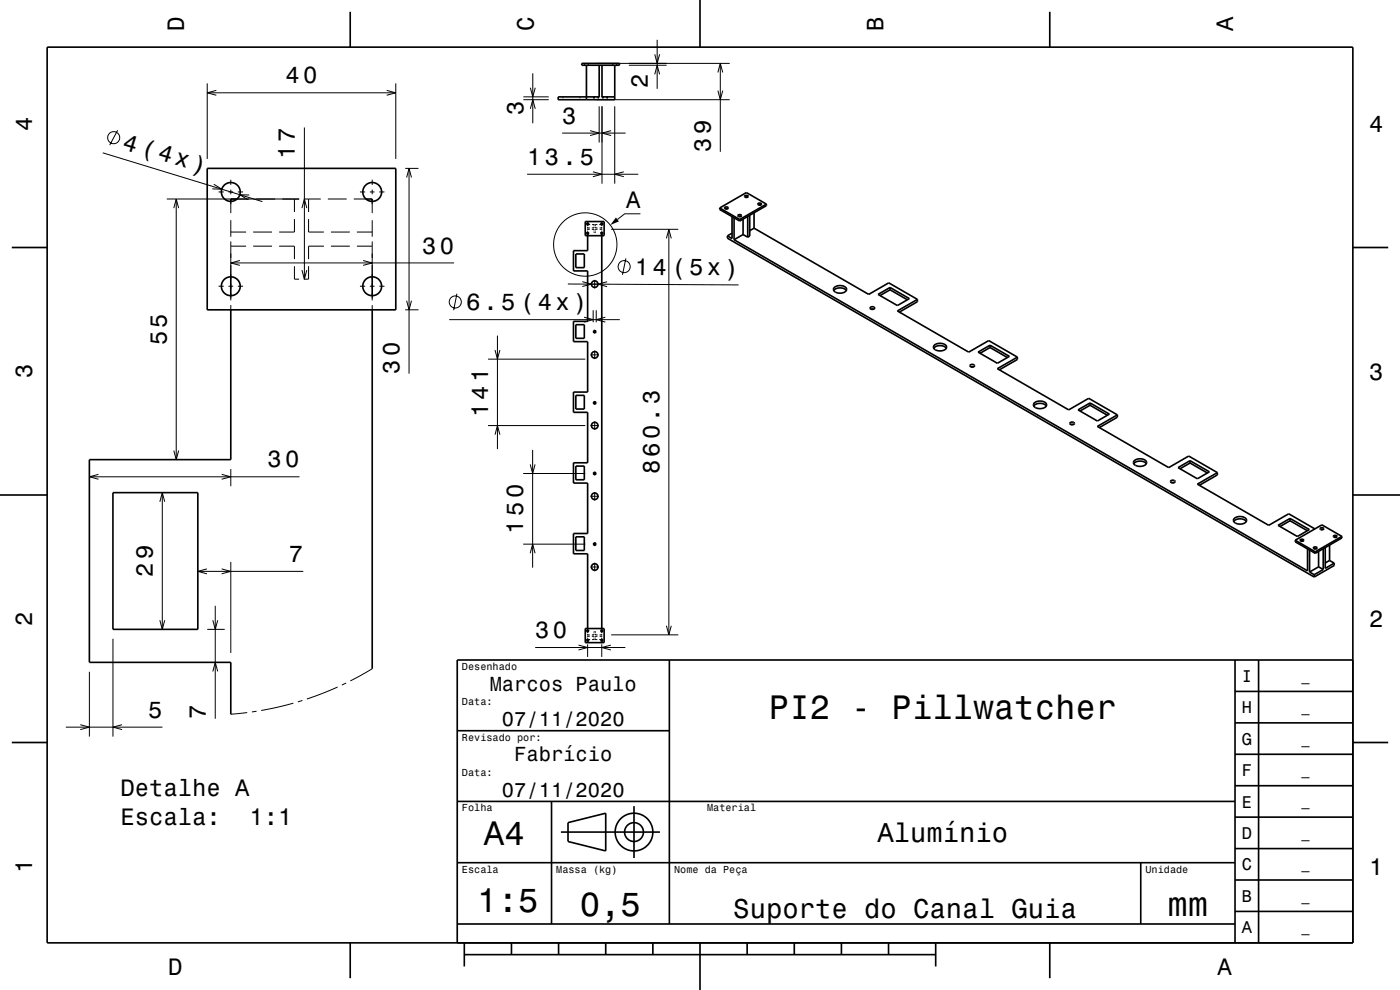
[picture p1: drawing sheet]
<svg xmlns="http://www.w3.org/2000/svg" width="297mm" height="210mm" viewBox="0 0 297 210" stroke-linecap="round" stroke-linejoin="round" font-family="sans-serif">
<g fill="none" stroke="#000" stroke-width=".21">
<path d="M44 17.7v16M44 19.7h40M45.9 19.2l-1.9 .5 1.9 .5M82 19.2l2 .5-2 .5M84 17.7v16M112.5 18.6l.5 1.9 .5-1.9M113 15.5v10.6M124 13.4v.2M124 13.7v.1M124.8 13.4v.2M124.8 13.7v.1M126.4 13.4h28.4"/>
<path d="M130 13.4v.2M130 13.7v.1M130.8 13.4v.2M130.8 13.7v.1M133.4 13.8h8M138.9 15.8l.5-2 .5 2M138.9 11.5l.5 1.9 .5-1.9M139.4 8.4v10.4M152.3 15.4l.5-2 .5 2M152.3 19.2l.5 1.9 .5-1.9M152.8 13.4v18.8M21.8 32.4l33.9 10.4"/>
<path d="M25 27.6l-1.7 3.2M45.4 39.1l1.6 1h-2M49 38.1v1.1M64.6 27v32.2M79 38.1v1.1M86 35.7h2.8M86.3 37.6l.5-1.9 .5 1.9M86.8 35.7v43.6M111 21.1h5.4M111 20.5h5.4M111.8 37h23.6M112.5 23.1l.5-2 .5 2"/>
<path d="M119.3 28.2h13.4M119.4 20.5v.2M119.4 20.9v.2M123 20.5v.2M123 20.9v.2M125.2 27.7l1.9 .5-1.9 .6M125.8 36.4l1.9 .6-1.9 .5M126 20.5v.2M126 20.9v.2M126.4 21.1h28.4M126.9 20.5v.2M126.9 20.9v.2"/>
<path d="M127.1 22.5v7.7M127.1 20.5h.2M127.5 20.5h.2M127.7 22.5v16.5M127.9 20.5v.2M127.9 20.9v.2M128.8 20.5v.2M128.8 20.9v.2M129.6 27.7l-1.9 .5 1.9 .6M130.4 22.5v16.5M132.3 36.4l-1.9 .6 1.9 .5M35.4 42.2h28.1"/>
<path d="M36.9 44.2l.5-2 .5 2M37.4 42.2v55.3M46.4 40.7h1.1M48.5 40.7h1M49 40.2v1M49 42.2v3M49 46.7v3.5M49 51.2v8M49 52.2h3.2M49 49.2h3.2M49 55.8h47.3M50.5 40.7h1.1"/>
<path d="M50.9 55.3l-1.9 .5 1.9 .5M52.9 41.4l-2-.1 1.7 1.1M53.7 52.2h4M53.7 49.2h4M59.2 52.2h3.3v2.8M62.5 56.5v2.7h1M62.5 42.2v2.8M62.5 46.5v2.7h-3.3M64.1 57.3l.5 1.9 .5-1.9M64.1 44.2l.5-2 .5 2M64.5 42.2h3.6M65.5 42.2v2.8"/>
<path d="M65.5 46.5v2.7h3.2M65.5 56.5v2.7h-1M68.7 52.2h-3.2v2.8M69.6 42.2h4M70.2 52.2h4M70.2 49.2h4M75 42.2h2.6M75.7 52.2h3.3M75.7 49.2h3.3M76.4 40.7h1.1M77 55.3l2 .5-2 .5M78.5 40.7h1"/>
<path d="M79 40.2v1M79 42.2v3M79 46.7v3.5M79 51.2v8M80.5 40.7h1.1M123.5 59.7l2 .6-2 .5M124.4 47.5h.5M124.4 49.5h.5M124.7 48.6h.4M124.7 47.2v.7M124.7 48.1v.3M124.7 48.5v.4"/>
<path d="M124.7 49.1v.7M124.7 49.9v.1M124.7 48.3h.4M124.8 47.6h.4M125.6 48.6h.4v.3M125.6 47.6h.5M126 47.6v.3M126 48.1v.2h-.4M126 49.1l.1 .2M126.2 59.4v1.8M126.2 47.6h.5M126.3 47.6v.3"/>
<path d="M126.3 48.1v.2h.5M126.3 49.1l-.1 .2M126.8 48.6h-.5v.3M127.1 47.6h.4M127.2 48.6h.5M127.2 48.3h.5M127.4 47.5h.5M127.4 49.5h.5M127.7 47.2v.7M127.7 48.1v.3M127.7 48.5v.4M127.7 49.1v.7"/>
<path d="M127.7 49.9v.1M128.8 59.8l-1.9 .5 1.9 .5M129.7 48.6h14.2M132.8 54.8l-.7 3.5M135.9 45.4h-3.4l-1.5 1.2M141.4 50.6l.5-2 .5 2M141.9 48.6v86.1M46.4 60.7h1.1M48.5 60.7h1M49 60.2v1M49 62.2v1.5M49 64.7v1"/>
<path d="M50.5 60.7h1.1M76.4 60.7h1.1M78.5 60.7h1M79 60.2v1M79 62.2v1.5M79 64.7v1M80.5 60.7h1.1M86 65.7h2.8M86.3 63.8l.5 1.9 .5-1.9M95.3 67.8h36.2M96.9 62.3l-.7 3.5M103.5 76.2h20.7"/>
<path d="M105 74.3l.5 1.9 .5-1.9M105.5 71.2v24.1M120.5 60.2l36.2 .2M123.9 67.3l1.9 .5-1.9 .5M125.3 75.3h1.8M125.3 60.3h1.8M125.8 65.8v2.6M125.8 70.4h.7M126.2 70v.7M126.2 74.4v1.8M126.5 65.8v2.6M128.4 67.3l-1.9 .5 1.9 .5"/>
<path d="M36.9 95.6l.5 1.9 .5-1.9M49 99.5v3.6M103.5 90.3h20.7M105 92.2l.5-1.9 .5 1.9M112.5 98.5l.5 1.9 .5-1.9M113 95.4v25M125.3 90.3h1.8M125.8 85.5h.7M126.2 85.1v.7M126.2 89.4v1.8M19 101.1h44.5M20.9 100.6l-1.9 .5 1.9 .6"/>
<path d="M33.9 106.4l.5-1.9 .5 1.9M34.4 104.5v29M47 100.6l2 .5-2 .6M49 119.2v19.3M111 115.4h13.2M111 100.4h13.2M112.5 117.4l.5-2 .5 2M125.3 105.3h1.8M125.8 115.4h.7M125.8 100.4h.7M126.2 100.1v.7M126.2 104.4v1.8"/>
<path d="M126.2 115.1v.6M126.2 119.4v1.8M24 135.5v20.7M33.9 131.6l.5 1.9 .5-1.9M42 121.2h22.3M43.9 120.7l-1.9 .5 1.9 .5M44 133.5h3.7M45.1 131.6l.6 1.9 .5-1.9M45.7 128.5v24M47 120.7l2 .5-2 .5M113.5 137.4h19.2M122.7 136.8l2 .6-2 .5"/>
<path d="M124.4 133.8h.5M124.4 135.8h.5M124.7 134.7h.4M124.7 133.3v.1M124.7 133.5v.7M124.7 134.5v.3M124.7 134.9v.3M124.7 135.4v.7M124.7 136.7v2.7M124.7 135h.4M124.8 135.7h.4M125.3 120.3h1.8"/>
<path d="M125.6 135h.4v.2M125.6 135.7h.5M126 134.4v.3h-.4M126 135.4v.3M126.1 134l-.1 .2M126.2 134l.1 .2M126.2 135.7h.5M126.3 134.4v.3h.5M126.3 135.4v.3M126.8 135h-.5v.2M127.1 135.7h.4M127.2 134.7h.5"/>
<path d="M127.2 135h.5M127.4 133.8h.5M127.4 135.8h.5M127.7 133.3v.1M127.7 133.5v.7M127.7 134.5v.3M127.7 134.9v.3M127.7 135.4v.7M127.7 136.7v2.7M129.6 136.8l-1.9 .6 1.9 .5M129.7 134.7h14.2M141.4 132.7l.5 2 .5-2"/>
<path d="M14 154.2h20.5M17 153.7l2 .5-2 .6M19 142.5v13.7M25.9 153.7l-1.9 .5 1.9 .6M45.1 142.4l.6-1.9 .5 1.9M52.4 151.2l-3.4 .3M54.4 150.9l-1 .1M62.2 149.2l-6.8 1.5M64.1 148.6l-.9 .3M71.6 145.7l-6.5 2.6M73.4 144.9l-.9 .4M79 141.9l-4.7 2.5"/>
<circle cx="24.1" cy="29.2" r="1.28"/>
<circle cx="124.2" cy="51.9" r="6.7"/>
<circle cx="132.4" cy="56.6" r="1.28"/>
<circle cx="96.6" cy="64.1" r="1.28"/>
</g>
<g fill="none" stroke="#000" stroke-width=".35">
<path d="M10 10h277v190h-277zM74.3 2.5v7.5M123.4 13.4h8v.4h-8zM124.4 13.8v7.3M127.1 13.8v6.7h-8.7v.6h12v-7.3M127.7 13.8v6.7h2.7M148.5 0v10M222.7 2.5v7.5M44 35.7h40v30h-40zM2.5 52.5h7.5M49 58.7v4M50.3 42.2h-1.3v.5"/>
<path d="M77.6 42.2h1.4v.5M79 58.7v4M122.2 53.9h1.8v2.9h-1.8zM124.2 47h4v3h-4zM124.5 47.4l.2-.1 .2 .1-.1 .2-.2 .1zM124.5 49.4l.2-.1 .2 .1-.1 .2-.2 .1zM124.7 50v3.2h-3v4.3h3v10.7h-3v4.3h3v10.7h-3v4.3h3v10.7h-3v4.3h3v10.7h-3v4.3h3v15.8M124.7 49.3v.4M124.8 47.6l-.1 .1M127.5 47.4l.2-.1 .2 .1-.1 .2-.2 .1zM127.5 49.4l.2-.1 .2 .1-.1 .2-.2 .1zM127.5 47.6l.2 .1"/>
<path d="M127.7 49.3v.4M127.7 50v83.3M152.7 44.1v.3l4.2 2.5M152.7 44.1l4.2 2.5M153.8 44a.48 .48 0 0 1 .7 .1l-.5 .2-.2-.1zM153.8 44.3h.6M154.3 50v.5l124.5 71.9M155.3 45.9v4.7l-1-.6M155.3 49.5l-1 .5M155.7 46.2v4.7M155.7 50.9l121.7 70.2v-4.7M156.6 45.6l.5-.1 .2 .2-.4 .3-.3-.1z"/>
<path d="M156.6 45.9h.6M156.9 46.6v.3M157.6 46.5v3.2M157.6 49.7l1 .6M157.6 49.7l-1.9 1.2M158 41.5a.48 .48 0 0 1 .7 .2l-.4 .2-.3-.1zM158.1 41.8h.5M158.6 45.9v4.4M159 45.7v4.4l-.4 .2M160 48.4l24.3 14 4.2-2.4 6.1 3.5M160 48.4l-1 .5M160 45.1v3.3"/>
<path d="M160.9 43.1a.48 .48 0 0 1 .7 .2l-.5 .2-.3-.1zM160.9 43.5h.6M162.6 43.3v.3l-5.7 3.3M162.6 43.3l-4.3-2.5-5.6 3.3M162.6 43.3l-5.7 3.3M287 52.5h7.5M49 65.7v31.8h-30v43h30v11M79 65.7v76.2M122.2 68.9h1.8v2.9h-1.8zM125.9 70.3l.2-.2 .3 .3-.3 .2zM176.9 61.6a1.86 1.86 0 0 1 2.6 0M177 61a1.84 1.84 0 0 1 2.6 .2 1.22 1.22 0 0 1-1.7 1 .82 .82 0 0 1-.8-.3 .82 .82 0 0 1-.1-.9z"/>
<path d="M184.6 65.2l.4-.1 .5 .1a.45 .45 0 0 1-.4 .5 .45 .45 0 0 1-.5-.5zM184.8 65.6h.5M186.3 62.4l2.5-1.4 4.1 2.3-2.5 1.5zM188.8 61.5l-2.1 1.2M188.8 61v.5M188.8 61.5l3.7 2.1M194.6 63.5l-4.2 2.5 15.1 8.7 4.3-2.5 6 3.6M194.6 63.5v.5l-3.8 2.2M198.1 73.9a1.85 1.85 0 0 1 2.7 0M198.2 73.3a1.67 1.67 0 0 1 2.6 .4 1.63 1.63 0 0 1-2.8-.1zM205.8 77.5l.4-.2 .5 .1a.45 .45 0 0 1-.4 .5 .45 .45 0 0 1-.5-.4zM206 77.8h.5"/>
<path d="M207.5 74.7l2.5-1.5 4.1 2.4-2.5 1.5zM210 73.7l3.7 2.1M210 73.7l-2.1 1.2M210 73.2v.5M215.8 75.8l-4.2 2.4 15.1 8.7 4.3-2.4 6 3.5M215.8 75.8v.4l-3.8 2.3M122.2 83.9h1.8v2.9h-1.8zM122.2 98.9h1.8v2.9h-1.8zM125.9 85.4l.2-.2 .3 .3-.3 .2zM219.3 86.1a1.85 1.85 0 0 1 2.7 0M219.4 85.5a1.84 1.84 0 0 1 2.6 .2 1.22 1.22 0 0 1-1.7 1 .82 .82 0 0 1-.8-.3 .82 .82 0 0 1-.1-.9zM227 89.7l.3-.2 .6 .2a.45 .45 0 0 1-.5 .4 .45 .45 0 0 1-.4-.4z"/>
<path d="M227.2 90.1h.5M228.7 86.9l2.5-1.4 4.1 2.3-2.5 1.5zM231.2 86l3.7 2.1M231.2 86l-2.1 1.2M231.2 85.5v.5M237 88l-4.2 2.5 15.1 8.7 4.3-2.5 6.1 3.6M237 88v.5l-3.8 2.2M240.5 98.4a1.86 1.86 0 0 1 2.7 0M240.6 97.8a1.84 1.84 0 0 1 2.6 .2 1.22 1.22 0 0 1-1.7 .9 .82 .82 0 0 1-.8-.3 .82 .82 0 0 1-.1-.8zM249.9 99.2l2.6-1.5 4.1 2.4-2.6 1.5zM252.5 98.2l3.6 2.1M252.5 98.2l-2.2 1.2"/>
<path d="M252.5 97.7v.5M0 105h10M24 104.5h18v29h-18zM122.2 113.9h1.8v2.9h-1.8zM125.9 115.3l.4-.1 .1 .2-.3 .3zM125.9 100.4l.4-.2 .1 .2-.3 .3zM248.3 102l.4-.1 .5 .1a.45 .45 0 0 1-.4 .5 .45 .45 0 0 1-.5-.5zM248.5 102.4h.6M258.3 100.3l-4.3 2.4 15.1 8.7 4.3-2.4 5.5 3.2M258.3 100.3v.4l-3.9 2.2M261.7 110.6a1.85 1.85 0 0 1 2.7 0M261.8 110a1.84 1.84 0 0 1 2.6 .2 1.22 1.22 0 0 1-1.7 1 .82 .82 0 0 1-.8-.3 .82 .82 0 0 1-.1-.9z"/>
<path d="M271.1 111.4l2.6-1.4 4.1 2.3-2.6 1.5zM273.7 110.5l-2.1 1.2M273.7 110v.5M273.7 110.5l3.7 2.1M274.8 114.6v.3l4.2 2.5M274.8 114.6l4.2 2.4M275.9 114.4h.4l.3 .2-.5 .2-.2-.1zM275.9 114.8h.6M276.4 114.7l-.1 .1M277.8 116.7v4.6M278.7 116.1l.5-.1 .2 .2-.5 .3-.2-.1zM278.7 116.4h.6"/>
<path d="M279 117v.4M279.7 117v3.2M280.1 112a.48 .48 0 0 1 .7 .2l-.4 .2-.3-.1zM280.1 112.3h.6M280.7 116.4v4.4M281.1 116.2v4.4l1.9-1.1M282.1 118.9l.9 .6M282.1 118.9l-1 .5M282.1 115.6v3.3M283 113.6a.48 .48 0 0 1 .7 .2l-.5 .2-.3-.1zM283 113.9h.5M283 119.5v.5l-4.2 2.4"/>
<path d="M284.7 113.8v.3l-5.7 3.3M284.7 113.8l-4.3-2.5-5.6 3.3M284.7 113.8l-5.7 3.2M287 105h10M124.2 133.3h4v3h-4zM124.5 133.7l.2-.1 .2 .2-.1 .2h-.2zM124.5 135.7l.2-.1 .2 .2-.1 .2h-.2zM124.7 135.6l.1 .1M124.7 133.6v.4M127.5 133.7l.2-.1 .2 .2-.1 .2h-.2zM127.5 135.7l.2-.1 .2 .2-.1 .2h-.2zM127.7 133.6v.4"/>
<path d="M127.7 135.6l-.2 .1M142 140v56M262 140v60M267 140v60M277.8 121.3l1 .6M278.8 121.9v.5M279.7 120.2l-1.9 1.1M279.7 120.2l1 .6M280.7 120.8l-1.9 1.1M287 140h-190v60M2.5 157.5h7.5M97 155h45"/>
<path d="M262 153.3h25M262 146.7h25M287 157.5h7.5M97 170h165M117 170v26M119 176.5h21M120.5 174.5l8-2v8l-8-2zM134.5 171v11M262 173.3h25M262 166.7h25M262 160h25M97 196h165"/>
<path d="M97 183h165M242 183v13M262 193.3h25M262 186.7h25M262 180h25M74.3 200v7.5M98.5 202.5h100M98.5 200v5M108.5 200v2.5M118.5 200v2.5M128.5 200v2.5M138.5 200v2.5"/>
<path d="M148.5 200v10M158.5 200v2.5M168.5 200v2.5M178.5 200v2.5M188.5 200v2.5M198.5 200v5M222.7 200v7.5"/>
<circle cx="49" cy="40.7" r="2"/>
<circle cx="79" cy="40.7" r="2"/>
<circle cx="49" cy="60.7" r="2"/>
<circle cx="79" cy="60.7" r="2"/>
<circle cx="126.2" cy="75.3" r=".7"/>
<circle cx="126.2" cy="60.3" r=".7"/>
<circle cx="126.2" cy="90.3" r=".7"/>
<circle cx="126.2" cy="105.3" r=".7"/>
<circle cx="126.2" cy="120.3" r=".7"/>
<circle cx="134.5" cy="176.5" r="2"/>
<circle cx="134.5" cy="176.5" r="4"/>
</g>
<path d="M130.7 46.1l.6 .9-1.8 .7z" fill-rule="evenodd" fill="#000"/>
<g font-size="7.2">
<text x="163.1" y="152.6">PI2 - Pillwatcher</text>
<text x="102.7" y="179.3">A4</text>
<text x="101.2" y="193.4">1:5</text>
<text x="123" y="194.3">0,5</text>
<text x="247.7" y="194.3">mm</text>
</g>
<g font-size="5.8">
<text x="186.1" y="178.6">Alumínio</text>
<text x="155.6" y="194.6">Suporte do Canal Guia</text>
</g>
<text font-size="5.1" x="25.8" y="31.5" transform="rotate(17 25.8 31.5)">4 (4x)</text>
<g font-size="5">
<text x="39" y="6.5" transform="rotate(-90 39 6.5)">D</text>
<text x="113.2" y="6.5" transform="rotate(-90 113.2 6.5)">C</text>
<text x="187.4" y="6.5" transform="rotate(-90 187.4 6.5)">B</text>
<text x="261.6" y="6.5" transform="rotate(-90 261.6 6.5)">A</text>
<text x="60.6" y="17.7">40</text>
<text x="137.4" y="18.6" transform="rotate(-90 137.4 18.6)">2</text>
<text x="6.8" y="27.8" transform="rotate(-90 6.8 27.8)">4</text>
<text x="111" y="24.3" transform="rotate(-90 111 24.3)">3</text>
<text x="119.3" y="26.2">3</text>
<text x="290.5" y="28.1">4</text>
<text x="62.6" y="33.8" transform="rotate(-90 62.6 33.8)">17</text>
<text x="111.8" y="35">13.5</text>
<text x="150.8" y="32.2" transform="rotate(-90 150.8 32.2)">39</text>
<text x="132.8" y="44.2">A</text>
<text x="89.6" y="53.8">30</text>
<text x="134.7" y="58.3" transform="rotate(1 134.7 58.3)">14 (5x)</text>
<text x="98.9" y="65.8">6.5 (4x)</text>
<text x="35.4" y="73.2" transform="rotate(-90 35.4 73.2)">55</text>
<text x="6.8" y="80.3" transform="rotate(-90 6.8 80.3)">3</text>
<text x="84.8" y="79.3" transform="rotate(-90 84.8 79.3)">30</text>
<text x="290.5" y="80.6">3</text>
<text x="103.5" y="88.5" transform="rotate(-90 103.5 88.5)">141</text>
<text x="56.8" y="99.1">30</text>
<text x="139.9" y="100.6" transform="rotate(-90 139.9 100.6)">860.3</text>
<text x="111" y="113.2" transform="rotate(-90 111 113.2)">150</text>
<text x="61.3" y="119.2">7</text>
<text x="32.4" y="122.4" transform="rotate(-90 32.4 122.4)">29</text>
<text x="6.8" y="132.8" transform="rotate(-90 6.8 132.8)">2</text>
<text x="113.5" y="135.4">30</text>
<text x="290.5" y="133.1">2</text>
<text x="31.4" y="152.2">5</text>
<text x="43.7" y="152.5" transform="rotate(-90 43.7 152.5)">7</text>
<text x="25.6" y="168.9">Detalhe A</text>
<text x="25.6" y="175">Escala:</text>
<text x="52.9" y="175">1:1</text>
<text x="6.8" y="185.3" transform="rotate(-90 6.8 185.3)">1</text>
<text x="290.5" y="185.6">1</text>
<text x="35.7" y="206.8">D</text>
<text x="258.3" y="206.8">A</text>
</g>
<g font-size="4.3">
<text x="103.9" y="146.5">Marcos Paulo</text>
<text x="106.5" y="154">07/11/2020</text>
<text x="109.1" y="161.5">Fabrício</text>
<text x="106.5" y="169">07/11/2020</text>
</g>
<g font-size="3.6">
<text x="263.4" y="144.6">I</text>
<text x="263.4" y="151.3">H</text>
<text x="263.4" y="158">G</text>
<text x="263.4" y="164.6">F</text>
<text x="263.4" y="171.3">E</text>
<text x="263.4" y="178">D</text>
<text x="263.4" y="184.6">C</text>
<text x="263.4" y="191.3">B</text>
<text x="263.4" y="198">A</text>
</g>
<g font-size="2.9">
<text x="276.1" y="144.4">_</text>
<text x="276.1" y="151">_</text>
<text x="276.1" y="157.7">_</text>
<text x="276.1" y="164.4">_</text>
<text x="276.1" y="171">_</text>
<text x="276.1" y="177.7">_</text>
<text x="276.1" y="184.4">_</text>
<text x="276.1" y="191.1">_</text>
<text x="276.1" y="197.7">_</text>
</g>
<g font-size="2.2">
<text x="98" y="142.1">Desenhado</text>
<text x="98" y="149.6">Data:</text>
<text x="98" y="157.1">Revisado por:</text>
<text x="98" y="164.6">Data:</text>
<text x="98" y="172.1">Folha</text>
<text x="150" y="172.1">Material</text>
<text x="98" y="185.1">Escala</text>
<text x="118" y="185.1">Massa (kg)</text>
<text x="143" y="185.1">Nome da Peça</text>
<text x="243" y="185.1">Unidade</text>
</g>
</svg>
